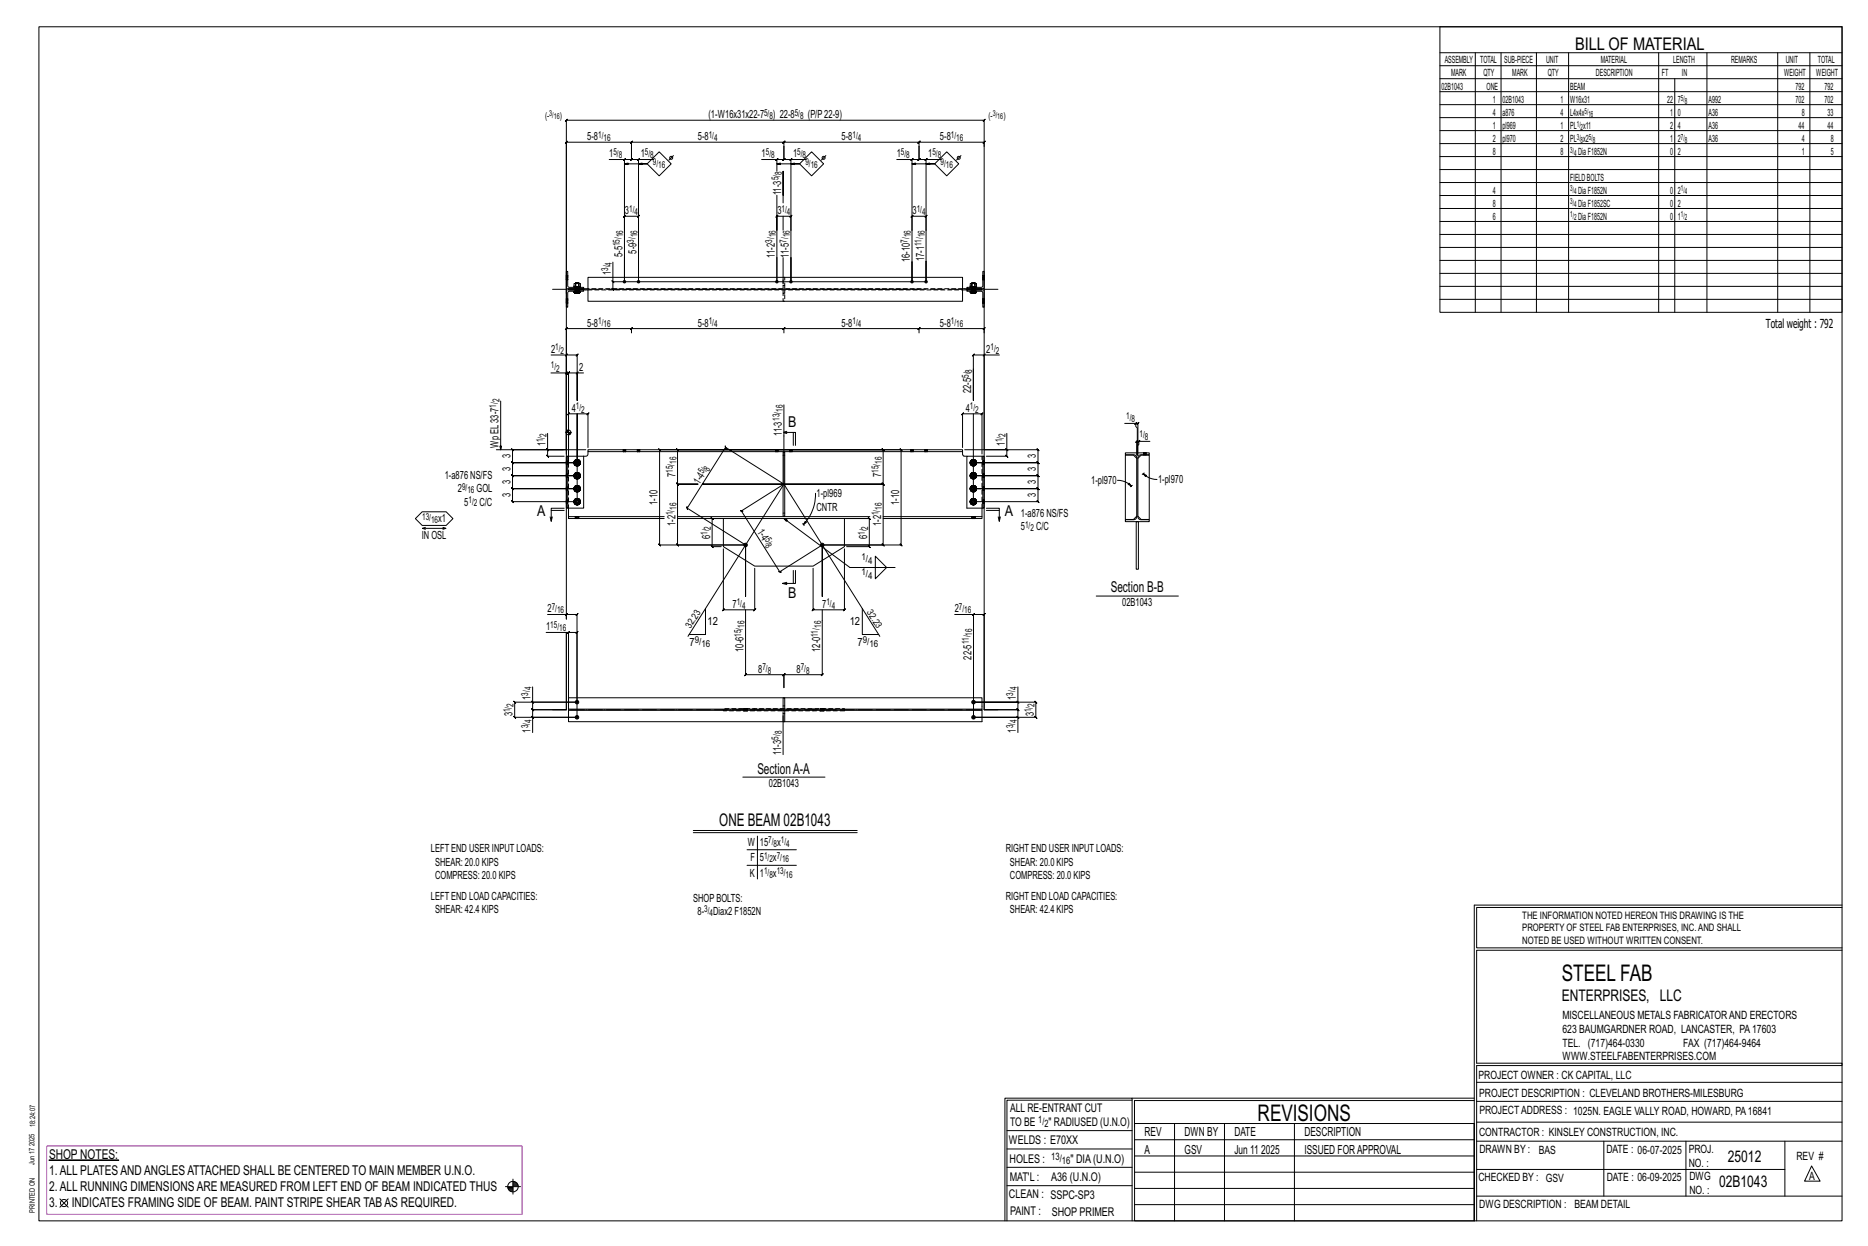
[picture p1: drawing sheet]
<svg xmlns="http://www.w3.org/2000/svg" width="914mm" height="610mm" viewBox="0 0 914 610" stroke-linecap="round" stroke-linejoin="round" font-family="sans-serif">
<g fill="#000" stroke="#000" stroke-width=".49">
<path d="M24 568h34z"/>
<circle cx="306" cy="138" r=".6"/>
<circle cx="313" cy="138" r=".6"/>
<circle cx="380" cy="138" r=".6"/>
<circle cx="387" cy="138" r=".6"/>
<circle cx="446" cy="138" r=".6"/>
<circle cx="453" cy="138" r=".6"/>
<circle cx="365" cy="267" r=".9"/>
<circle cx="402" cy="267" r=".9"/>
<circle cx="282" cy="344" r=".9"/>
<circle cx="282" cy="351" r=".9"/>
<circle cx="477" cy="344" r=".9"/>
<circle cx="477" cy="351" r=".9"/>
</g>
<g fill="none" stroke="#000" stroke-width=".49">
<path d="M19 13h883v584h-883zM705 13h197v140h-197zM705 26h197M705 32h197M705 39h197M722 26v127M735 26v127M752 26v127M768 26v127M812 26v127M820 39v114M836 26v127"/>
<path d="M870 26v127M886 26v127M705 45h197M705 51h197M705 58h197M298 78h8v35v-7h-1l1-1v1h7h-1l1-1v1v7v-35h7M306 78l-1 1 1-1zM309 70l1-1zM309 72v6h1l-1 1v-1h-3M309 72v6v1l1-1h-1h4M309 72l1-3-1 1h-32l1-1-1 1v74M309 70h75h-1l1-1v3"/>
<path d="M313 78l-1 1zM323 74l6 6-6 6-6-6zM330 76l-3 2M373 78h7v6M381 78l-1 1zM384 72v6l-1 1 1-1h-4M384 72v6l-1 1 1-1h3M384 70h66h-1l1-1v3M384 69l-1 1zM388 78l-1 1zM395 78h-8v35M397 74l6 6-6 6-6-6z"/>
<path d="M404 76l-2 2M439 78h7v35M447 78l-1 1zM450 72v6l-1 1 1-1h-4M450 72v6l-1 1 1-1h3M450 70h32h-1l1-1v3M450 69l-1 1zM454 78l-1 1zM461 78h-8v35M463 74l6 6-6 6-5-6zM470 76l-2 2M705 64h197"/>
<path d="M705 70h197M705 77h197M306 80h11h-4M380 96v17v-7l1-1-1 1h7l1-1-1 1v7M380 80h11h-4M383 96v-12v15M446 80h12h-5M705 83h197M705 89h197M705 96h197M306 113v25M380 113v25"/>
<path d="M383 106v7M387 113v25M446 113v-7l1-1-1 1h7l1-1-1 1v7M446 113v25M453 113v25M705 102h197M705 108h197M705 115h197M277 135h.1M277 137h.1M277 133h1v7l8 1h-9zM278 135h.1"/>
<path d="M278 137h.1M283 139h1v1M283 139v-1h-1v1h1v1M288 136h183v11h-183zM300 137l1 1zM300 138v4v-1l1 1h-1h150M306 126v12zM313 124v14zM313 124v-11v25M380 126v12zM383 126v13M453 128v10h-153v-10"/>
<path d="M476 139v-1l2 1v1M476 139h1v1M481 135h.1M481 137h.1M482 135h.1M482 137h.1M705 121h197M705 127h197M705 134h197M277 146h.1M277 148h.1M277 142h9l-8 1v7h-1z"/>
<path d="M278 146h.1M278 148h.1M281 140l3 1zM281 142v1zM281 140v-1h1v1M281 143h1M281 142l1 1M281 142h1v1h-1h1M282 141h.1M282 142h.1M282 142v1M282 143h2h-1"/>
<path d="M282 142h1M283 143l1-1-1 1M283 142l-1 1M283 141h.1M283 142h.1M283 142v1M284 142v1M284 143h-1M288 141h-10v1h10M471 141h10v1h-10M473 142h9v8h-1v-7l-8-1zM473 141l8-1v-7h1v8h-9z"/>
<path d="M475 140l3 1zM475 142v1zM475 140v-1h1v1M475 142l1 1M475 142h1v1h-1h1h-1M476 141h.1M476 142h.1M476 142v1M476 143h2h-1M476 143l2-1-1 1M477 142h-1v1M477 141h.1"/>
<path d="M477 142h.1M477 142v1M478 142v1M478 143h-1M481 146h.1M481 148h.1M482 146h.1M482 148h.1M705 140h197M705 146h197M270 174h7v46M277 174h6h-1l1-1v1v22v-14"/>
<path d="M278 173l-1 1zM309 161l1-1zM309 163l1-3-1 1h-32l1-1-1 1v61M309 161h75h-1l1-1v3M384 161h66h-1l1-1v3M384 160l-1 1zM450 161h32h-1l1-1v3M450 160l-1 1zM481 174l1-1zM482 174h-6l1-1-1 1v22v-15M489 174h-7v46h26l1 1-1-1v6l1 1-1-1h-32h32l1 1-1-1v7v-1l1 1h-1h-32h32v-1l1 1h-1v6l1 1-1-1h-32h32l1 1-1-1v6l1 1-1-1h-32M245 196v24"/>
<path d="M270 182h7v38M277 182v1l1-1zM277 182h9M282 183l1-1zM384 198v39M268 220l1 1zM268 212v8h19M277 212h3M277 211v1M278 211v1M278 210v2M278 210v9"/>
<path d="M279 212v1M279 212h.1M288 219v-17l-1 1 1-1h-10h1l-1 1v-1v20M384 212h5v6M384 212h1M385 211h-1M388 212v6M471 219v-17v1l1-1h-1h10l-1 1 1-1v20M476 202v43zM492 220l1 1zM493 212v8h-21M551 207h5v2h1v14v-5v-1v-1h6"/>
<path d="M555 208l1-1zM556 207h1v1l1-1h-1v16M557 216l1-1-1 1zM557 216h-1l1-1-1 1v7M243 220h34M268 220v3l1 1-1-1h8M276 220h-25h-1l1 1v-1v6h-1l1 1v-1h32h-32h-1l1 1v-1v7l-1-1 1 1h32h-32l-1-1 1 1v6h-1l1 1v-1h32h-32h-1l1 1v-1v6h-1l1 1v-1h32v-43v24M277 223h1v26h-1zM278 223h8M278 220v-38v1l1-1-1 1 1-1h-1v44M281 239h1M281 233h1"/>
<path d="M281 226h1M281 232l1 1M281 234h1M281 227l1 1M282 239l-1 1M282 233h-1M282 226l-1 1M282 239l-1-1v1v1l1-1M282 232h-1v1v1l1-1M282 226l-1-1v1v1h1M282 240l1 1M282 233l1 1"/>
<path d="M282 227l1 1M282 238h-1M282 231l-1 1M282 225h-1M282 234h1M283 238h-1M283 238h1h-1M283 231l-1 1M283 232v-1l1 1h-1M283 225l-1 1M283 225h1l-1 1M283 238l1 1v1"/>
<path d="M283 232l1 1M283 225l1 1v1M283 225h-1M283 240h1h-1M283 233l1 1h-1M283 227h1l-1 1v-1M283 239l1 1M283 233h1v1M283 227h1M284 239l-1 1M284 233l-1 1M284 226l-1 1"/>
<path d="M284 238v1h-1M284 232h-1M284 225v1h-1M284 239h.1M284 232v1M284 226h.1M286 223v26h-8M288 220h183v1h-183zM288 221v2h-2M305 220h.1M305 221h.1M306 220h.1"/>
<path d="M306 221h.1M312 220h.1M312 221h.1M313 220h.1M313 221h.1M380 220h.1M380 221h.1M381 220h.1M381 221h.1M383 221h1v32h-1zM384 237l-21 13h-1h2h-1l19 30h-1h1l20-13v25v-25h39h1l-1-1v1v-47l1 1-1-1h-57h48l1 1-1-1v17v-1l1 1h-1h-48h48v-1l1 1h-1v30v-1l1 1h-1h-30M384 237h-40h40l-29-18v-1v2v-1l-19 30v-1l1 1h-1l29 18v25v-25h-42l-1-1 1 1v-47v1l-1-1h1h61h-52h-1l1 1v-1v17l-1-1 1 1h10h-10l-1-1 1 1v30l-1-1 1 1h33"/>
<path d="M387 220h.1M387 221h.1M388 220h.1M388 221h.1M446 220h.1M446 221h.1M447 220h.1M447 221h.1M453 220h.1M453 221h.1M454 220h.1M454 221h.1"/>
<path d="M471 221v2h2M475 239h.1M475 233h.1M475 226h.1M475 232v1M475 227l1 1M475 234h1M475 226v1M475 239v1M476 226l-1-1v1v1h1M476 232h-1v1v1l1-1M476 239l-1-1v1v1l1-1"/>
<path d="M476 227v1M476 233v1M476 240v1M476 225h-1M476 231l-1 1M476 238h-1M476 227l1 1M476 234h1M476 225v1M476 225h1h1l-1 1M476 231v1M476 232l1-1 1 1h-1"/>
<path d="M476 238h.1M476 238h1h1h-1M477 225l1 1v1M477 232l1 1M477 238l1 1v1M477 225h-1M477 231l-1 1M477 238h-1M477 227h1l-1 1-1-1M477 233l1 1h-1h-1M477 240h1h-1h-1M477 227h1"/>
<path d="M477 233h1v1M477 239l1 1M477 226v1M477 233v1M477 239v1M478 225v1h-1M478 232h-1M478 238v1h-1M478 226h.1M478 232v1M478 239h.1M481 223h1v26h-1z"/>
<path d="M481 223h-8v26h8M493 220v3h-1l1 1v-1h-10M547 235l3 1 4 2M551 222h12l-5 1-1 1v29l1 1h5v1h-12v-1h5v-1v-29v-1l-5-1zM553 236l1 2-2-1zM554 238h-1M554 237v1M556 224l-1-1h-4v31h4l1-1M557 224l2-1h4v31h-4l-2-1M560 232l1 1zM560 232l2 2 4 1M560 232h-1"/>
<path d="M560 222h.1M560 231v1M561 222h.1M203 254l4-4h11l4 4-4 3h-11zM207 258h11l-1 1M208 258h-1l1 1M217 258h1M269 253l1 2M270 250h6M276 249h-6v6v-2M278 249v4M281 245h1"/>
<path d="M281 247h1M281 240h1M282 245l-1 1M282 245l-1-1v1v2l1-1M282 253h.1M282 254h.1M282 246l1 1M282 244h-1M282 240h1M283 244l-1 1M283 244h1l-1 1M283 244l1 1v1"/>
<path d="M283 244h-1M283 246l1 1h-1v-1M283 253h.1M283 254h.1M283 246h1v1M284 245l-1 1M284 244v1h-1M284 245h.1M325 253h-47v1h47M332 253h94M332 254h94M353 254h-4l-1-1 1 1v13h-1l1 1v-1h4"/>
<path d="M354 254v13l15 10h29l15-10v-13M384 254l32 24h22M393 256v1M393 257h1M394 255l1 1-2 1zM399 241a21 21 0 0 1-6 16M414 254h12l-1-1 1 1v13h-1l1 1v-1h-12M432 253h49M475 245h.1M475 240h1M475 247h1M475 245v1"/>
<path d="M476 245l-1-1v1v2l1-1M476 253h.1M476 254h.1M476 246v1M476 244h-1M476 240h1M476 246l1 1M476 244v1M476 244h1h1l-1 1M477 244l1 1v1M477 244h-1M477 246l1 1h-1l-1-1"/>
<path d="M477 253h.1M477 254h.1M477 246h1v1M477 245v1M478 244v1h-1M478 245h.1M481 249v5h-49M483 249h6v6l1-2M483 250h6M489 253v2M556 255h1v23h-1zM354 269v29v1l1-1h-1h15v1l1-1h-1v-20"/>
<path d="M388 279v6M389 279v6h-6l2 1M413 269v29h1l-1 1v-1h-15h1l-1 1v-1v-20M428 272l6 6-6 5zM345 298v12h-8M365 298v6zM385 285h-2M402 298v6zM422 298v12h8M537 292h40M267 309h11v35M268 301h9v2v-244l1-1-1 1h205h-1l1-1v1v288"/>
<path d="M277 301l1-1zM277 301h5l1-1-1 1v50h-30l-1-1 1 1v-7l-1-1 1 1h30v-35h1l-1 1v-1h-4M277 309v38M278 310l1-1zM337 311l47-74 47 74M365 304v26l-1 1 1-1h19l-1 1 1-1v6v-6l-1 1 1-1h18v1l1-1h-1v-26M467 301h10v22M476 301l1-1zM477 301h5h-1l1-1v1v46M261 336v8h21M477 323v28zM498 336v8h-21h30v-1l1 1h-1v7v-1l1 1h-1h-30h21v7"/>
<path d="M260 350l1 1zM260 343l1 1zM261 344v3h-1l1 1v-1h16M277 347h-16h-1l1 1v-1v4M278 347h203v1h-203zM278 348v5h203v-5M278 347v-6h203v6M282 351h-21v7M364 347h.1M364 348h.1M366 347h.1M366 348h.1"/>
<path d="M383 348h1v5h-1zM383 341h1v6h-1zM383 350v19M402 347h.1M402 348h.1M403 347h.1M403 348h.1M482 347h16l1 1-1-1v4M498 343l1 1zM498 350l1 1zM498 344v3l1 1-1-1h-16M364 380h40"/>
<path d="M339 406h81M339 407h81M366 416h24M371 409v21M366 423h24M722 443v154M722 443h180M902 444h-179v20h179M902 465h-179v55h179v1h-179v76M554 538h-61v59M554 537h168M722 538h-167v13"/>
<path d="M723 539h179M723 530h179M493 553h61M555 550h167v47h-167zM555 558h167M575 550v47M599 550v47M634 550v47M723 549h179M723 558h179M785 558v27M825 558v27"/>
<path d="M874 558v27M251 577v7M251 579h2M251 580h3M251 578h2M493 571h61M493 562h61M555 573h167M555 566h167M723 572h151M887 570l4 8h-8zM29 587l4 4"/>
<path d="M33 587l-4 4M247 581h8M249 581h2M249 582h2M250 583h1M492 597v-60h62v60M493 580h61M555 589h167M555 581h167M723 585h179"/>
<circle cx="329" cy="77" r=".7"/>
<circle cx="403" cy="77" r=".7"/>
<circle cx="469" cy="77" r=".7"/>
<circle cx="278" cy="212" r="1.2"/>
<circle cx="31" cy="589" r="1.8"/>
<circle cx="251" cy="581" r="2.6"/>
</g>
<path d="M23 561h233v33h-233z" fill="none" stroke="#f0f" stroke-width=".5"/>
<g fill="none" stroke="#000" stroke-width=".49" stroke-dasharray="2 1.4">
<path d="M277 136h1M277 135h1M277 135h.1M277 137h.1M277 137h1M277 136l1 1M278 135h-1M278 135h.1M278 136h-1h1M282 139v-1M282 139h1M282 139h.1"/>
<path d="M282 138h1M283 139h.1M283 138v1M283 139v1zM383 136h1v4h-1zM383 140v1M476 139v-1M476 139h1M476 139h.1M476 138h1M477 139h.1M477 138v1"/>
<path d="M477 139v1zM481 137h.1M481 136h1l-1-1M481 137h1M482 135h-1M482 136h-1M482 137h-1M482 137h.1M482 135h.1M482 136l-1-1M277 147h1M277 146h1"/>
<path d="M277 146h.1M277 148h.1M277 148h1M277 147l1 1M278 146h-1M278 146h.1M278 147h-1l1 1M281 142v1zM281 143h1M281 140h1h-1v-1h1v1v-1v1h1h-1M281 143h.1M281 142l1 1"/>
<path d="M281 142h1M282 143h-1h1h-1h1M282 141h.1M282 141v1M282 142h.1M282 141v1zM282 143h.1M282 141h-1l1-1M282 141h1M282 140h1M282 142v-1M282 142v1"/>
<path d="M282 142v1zM282 143h1zM282 143h1M282 141l1 1zM282 141h1zM283 142v-1M283 141h.1M283 142v1zM283 142l-1 1M283 143h-1M283 143l-1-1 1 1M283 142h.1"/>
<path d="M283 142l1 1M283 142v1M283 143h.1M283 142h1M283 141h1M283 140h1M283 140h1h-1v-1h1v1M283 141v1zM283 143h1M284 142v1h-1zM284 141h.1M284 140v1"/>
<path d="M284 143h-1zM284 143h.1M284 142v1M288 142h183M383 143h1v4h-1zM383 142v1M384 143v-1M384 141v-1M471 141h-183M475 142v1zM475 143h.1M475 140h1h-1v-1h1v1v-1v1h1h-1"/>
<path d="M475 142l1 1M475 142h1M475 143h1h-1h1M476 141h.1M476 141v1M476 142h.1M476 141v1zM476 143h.1M476 141h-1l1-1M476 141h1M476 140h1M476 142v-1"/>
<path d="M476 142v1M476 142v1zM476 143h1M476 142l1-1M476 142l1 1zM476 143v-1l1 1M476 142l2 1M477 142v-1M477 142v1M477 141h.1M477 143h.1M477 142h.1"/>
<path d="M477 142h1M477 141h1M477 140h1M477 140h1h-1v-1h1v1M477 141v1zM477 143h1M478 142v1h-1zM478 141h.1M478 140v1M478 143h-1zM478 143h.1M478 142v1"/>
<path d="M481 148h.1M481 147h1h-1M481 148h1M482 146h-1M482 147h-1M482 148h-1M482 148h.1M482 146h.1M482 147l-1-1M277 240h1zM277 240h.1M277 239l1 1"/>
<path d="M277 239h1M277 238h1M277 234h1zM277 234v-1M277 233l1 1M277 233h1M277 232h1M277 227h1zM277 227h.1M277 227h1M277 226h1M278 239h-1l1 1"/>
<path d="M278 233h-1h1M278 227l-1-1 1 1M278 223v26M281 239v1zM281 233h.1M281 226v1zM281 239l1-1-1 1 1 1-1-1h1M281 233l1-2-1 2 1 1-1-1h1M281 226l1-1-1 1 1 2-1-2h1M281 238v1zM281 240h.1M281 232v1z"/>
<path d="M281 233v1zM281 226h.1M281 227v1zM281 240l1-1M281 239h1M281 233h1M281 232l1 1M281 227l1-1M281 226h1M281 238h.1M281 238h1zM281 232h.1"/>
<path d="M281 234h1zM281 232l1-1zM281 225v1zM281 228h1zM281 225h1zM281 238h1M281 234h1M281 232l1-1M281 227l1 1zM281 227l1 1M281 225h1M282 239v1"/>
<path d="M282 239v-1M282 233v1M282 232h.1M282 227h.1M282 226v-1M282 239h.1M282 233h.1M282 226v1zM282 238h1zM282 234h1zM282 231h1zM282 228h1z"/>
<path d="M282 225h1zM282 238h-1v1v1h1M282 232h-1v1v-1v1v1v-1v1l1-1M282 226l-1-1v1v1h1M282 239v1zM282 239v-1zM282 232v1zM282 226h.1M282 238l1-1zM282 240h1zM282 234h1h-1h1h-1zM282 233l1 1z"/>
<path d="M282 232h1zM282 227l1 1h-1h1h-1zM282 227h1zM282 226h1zM283 238h-1h1h-1h1M283 240h.1M283 238h.1M283 237v1zM283 231h-1h1h-1l1 1M283 234h.1M283 234v-1zM283 232h.1"/>
<path d="M283 231v1zM283 231h.1M283 225h-1h1h-1h1M283 228h.1M283 227v1M283 227h.1M283 226h.1M283 225h.1M283 240v-1zM283 238v1zM283 234v-1M283 233h.1"/>
<path d="M283 225v1M283 238h1zM283 238h1M283 234h1zM283 234h1M283 231l1 1zM283 231l1 1M283 228l1-1zM283 228l1-1M283 225h1zM283 225h1M283 228h1z"/>
<path d="M283 239h.1M283 232v1zM283 238l1 1zM283 231l1 2zM283 225l1 1zM283 226v1zM283 239l1 1M283 239h1v-1M283 233h1v1M283 232h1M283 227h1M283 226h1v-1"/>
<path d="M284 238h-1l1 2M284 234v-1M284 232h-1l1 1M284 227v-1M284 225l-1 1 1 1M284 238h.1M284 232h.1M284 225v1zM284 239h.1M284 232v1zM284 232v1M284 226h.1"/>
<path d="M284 240h.1M284 238v1zM284 233v1zM284 227v1zM284 239l-1 1zM284 233l-1 1zM284 226l-1 2zM284 239v1zM284 233h.1M284 226v1zM305 220v1M305 220h.1"/>
<path d="M306 220v1zM306 220l-1 1M306 221h-1M306 220v1M306 220h.1M306 221h.1M306 221v-1M312 220v1M312 220h.1M313 220v1zM313 220l-1 1M313 221h-1"/>
<path d="M313 220v1M313 220h.1M313 221h.1M313 221v-1M380 220v1M380 220h.1M380 220l1 1zM380 221h.1M381 220v1M381 220h.1M381 221h.1M381 221v-1"/>
<path d="M383 223h1M387 220v1M387 220h.1M387 220v1zM387 221h.1M388 220v1M388 220h.1M388 221h.1M388 221v-1M446 220v1M446 220h.1M446 220l1 1z"/>
<path d="M446 221h.1M447 220v1M447 220h.1M447 221h.1M447 221v-1M453 220v1M453 220h.1M453 220l1 1zM453 221h.1M454 220v1M454 220h.1M454 221h.1"/>
<path d="M454 221v-1M475 226v1zM475 233h.1M475 239v1zM475 226l1-1-1 1 1 2-1-2M475 233l1-2-1 2 1 1-1-1M475 239l1-1-1 1 1 1-1-1M475 226h.1M475 227v1zM475 232v1zM475 233v1zM475 238v1z"/>
<path d="M475 240h.1M475 227v-1M475 232v1M475 240v-1M475 239h.1M475 225v1zM475 228h1zM475 225h1zM475 232h.1M475 234h1zM475 232l1-1zM475 238h.1"/>
<path d="M475 238h1zM475 227l1 1zM475 227l1 1M475 225h1M475 234h1M475 232l1-1M475 238h1M476 227h.1M476 226v-1M476 233v1M476 232h.1M476 239v1"/>
<path d="M476 239v-1M476 226v1zM476 233h.1M476 239h.1M476 228h1zM476 225h1zM476 234h1zM476 231h1zM476 238h1zM476 226l-1-1v1v1h1M476 232h-1v1v-1v1v1v-1v1l1-1M476 238h-1v1v1h1"/>
<path d="M476 226h.1M476 232v1zM476 239v1zM476 239v-1zM476 228h.1M476 225h.1M476 234h.1M476 231h.1M476 238v-1zM476 227v1zM476 233v1zM476 240h.1"/>
<path d="M476 238h.1M476 228h1M476 227l1 1M476 227h1zM476 226h1zM476 225h1h-1h1zM476 231v1M476 234h1M476 234l1-1zM476 232h1zM476 231h1h-1h1v1zM476 240h1z"/>
<path d="M476 238h1h-1h1zM476 237l1 1zM477 227h.1M477 226h.1M477 225v1M477 234v-1M477 233h.1M477 232h.1M477 240v-1zM477 238v1zM477 238h.1M477 228l1-1z"/>
<path d="M477 228l1-1M477 225h1zM477 225h1M477 234h1zM477 234h1M477 231l1 1zM477 231l1 1M477 238h1zM477 238h1M477 228h1zM477 232v1zM477 239h.1"/>
<path d="M477 225l1 1zM477 231l1 2zM477 238l1 1zM477 226v1zM477 227h1M477 226h1v-1M477 233h1v1M477 232h1M477 239l1 1M477 239h1v-1M478 227l-1-1M478 225l-1 1 1 1"/>
<path d="M478 234l-1-1M478 232h-1l1 1M478 238h-1l1 2M478 225v1zM478 232h.1M478 238h.1M478 226h.1M478 232v1zM478 232v1M478 239h.1M478 227v1zM478 233v1z"/>
<path d="M478 240h.1M478 238v1zM478 226l-1 2zM478 233l-1 1zM478 239l-1 1zM478 226v1zM478 233h.1M478 239v1zM481 226h1zM481 226h1h-1M481 232h1zM481 232l1 1-1-1"/>
<path d="M481 238h1zM481 239h1l-1-1M482 226h.1M482 226h-1M482 227h-1M482 232h.1M482 232h-1M482 233h-1M482 234h-1M482 238h.1M482 239l-1-1M482 239h-1"/>
<path d="M482 240h-1M560 222h.1M560 222h1zM561 222h.1M277 246h1zM277 246h.1M277 246h1M277 245h1M278 246l-1-1 1 1M281 245v1zM281 245l1-1-1 1 1 2-1-2h1M281 245h.1"/>
<path d="M281 246v1zM281 246l1-1M281 245h1M281 244v1zM281 247h1zM281 244h1zM281 240l1 1zM281 247h1M281 244h1M281 240h1zM281 240h1M282 246h.1"/>
<path d="M282 245v-1M282 253h.1M282 253v1M282 254h.1M282 245v1zM282 247h1zM282 244h1zM282 245l-1-1v1v1v1v-1v1l1-1M282 245h.1M282 254v-1M282 241h1zM282 253v1z"/>
<path d="M282 246l1 1h-1h1h-1zM282 246h1zM282 245h1zM282 240l1 1-1-1 1 1-1-1zM282 254l1-1M282 253h1M283 244h-1h1h-1h1M283 247h.1M283 246v1M283 246h.1M283 245h.1M283 244h.1"/>
<path d="M283 241h.1M283 241v-1zM283 241v-1M283 254v-1M283 244v1M283 247h1zM283 247h1M283 244h1zM283 244h1M283 240h1zM283 240h1M283 241l1-1z"/>
<path d="M283 244l1 1zM283 254h.1M283 245v1zM283 246h1v1M283 245h1v-1M284 247v-2M284 244l-1 1 1 1M284 240v-1M284 244v1zM284 245h.1M284 246v1zM284 245l-1 2z"/>
<path d="M284 245v1zM384 251h-1M475 245v1zM475 245l1-1-1 1 1 2-1-2M475 245h.1M475 246v1zM475 246v-1M475 240l1 1zM475 244v1zM475 247h1zM475 244h1zM475 240h1z"/>
<path d="M475 240h1M475 247h1M475 244h1M476 246h.1M476 245v-1M476 245v1zM476 253h.1M476 253v1M476 247h1zM476 244h1zM476 245l-1-1v1v1v1v-1v1l1-1M476 254h.1"/>
<path d="M476 245h.1M476 241h.1M476 247h.1M476 244h.1M476 254v-1M476 240v1v-1v1v-1zM476 246v1zM476 253l1 1zM476 241h1zM476 241l1-1zM476 241l1-1M476 240h1"/>
<path d="M476 247h1M476 246l1 1M476 246h1zM476 245h1zM476 244h1h-1h1zM477 254v-1M477 253h.1M477 240h.1M477 246h.1M477 245h.1M477 244v1M477 240h1z"/>
<path d="M477 240h1M477 247h1zM477 247h1M477 244h1zM477 244h1M477 241l1-1zM477 244l1 1zM477 245v1zM477 254h.1M477 246h1v1M477 245h1v-1M478 240l-1-1"/>
<path d="M478 247l-1-2M478 244l-1 1 1 1M478 244v1zM478 245h.1M478 246v1zM478 245l-1 2zM478 245v1zM481 249v-26M481 245h1zM481 245h1h-1M482 245h.1M482 245h-1"/>
<path d="M482 246h-1M354 347h59v1h-59zM364 347h.1M364 347v1M364 348h.1M364 348v-1M365 347v1zM365 348v-1M365 348l1-1M365 347h.1M366 348v-1M366 348h.1"/>
<path d="M369 348v-1M383 349h1M384 345h-1M398 347v1M402 347h.1M402 347v1M402 348h.1M402 348v-1M402 347v1zM402 348l1-1M402 347h1M403 348v-1"/>
<path d="M403 348h.1"/>
</g>
<path d="M270 142h219M270 347h219" fill="none" stroke="#000" stroke-width=".49" stroke-dasharray="6.8 1 0 1"/>
<g font-size="11.2">
<text x="764" y="480">STEEL FAB</text>
<text x="616" y="548">REVISIONS</text>
</g>
<g font-size="8.6">
<text x="771" y="24">BILL OF MATERIAL</text>
<text x="352" y="404">ONE BEAM 02B1043</text>
</g>
<g font-size="7.9">
<text x="765" y="490">ENTERPRISES, LLC</text>
<text x="846" y="569">25012</text>
<text x="842" y="581">02B1043</text>
</g>
<g font-size="7.3">
<text x="386" y="209">B</text>
<text x="263" y="253">A</text>
<text x="492" y="253">A</text>
<text x="386" y="293">B</text>
<text x="544" y="290">Section B-B</text>
<text x="371" y="378">SectionA-A</text>
</g>
<g font-size="6.6">
<text x="24" y="567">SHOP NOTES:</text>
<text x="24" y="575">1.ALL PLATESANDANGLESATTACHED SHALL BE CENTERED TO MAIN MEMBER U.N.O.</text>
<text x="24" y="583">2.ALL RUNNING DIMENSIONSARE MEASURED FROM LEFT END OF BEAM INDICATED THUS</text>
<text x="24" y="591">3.</text>
<text x="35" y="591">INDICATES FRAMING SIDE OF BEAM. PAINT STRIPE SHEAR TABAS REQUIRED.</text>
</g>
<g font-size="6.1">
<text x="864" y="161">Total weight : 792</text>
<text x="560" y="556">REV</text>
<text x="580" y="556">DWN BY</text>
<text x="604" y="556">DATE</text>
<text x="639" y="556">DESCRIPTION</text>
<text x="560" y="564">A</text>
<text x="580" y="564">GSV</text>
<text x="604" y="564">Jun 11</text>
<text x="617" y="564">2025</text>
<text x="639" y="564">ISSUED FORAPPROVAL</text>
</g>
<g font-size="5.9">
<text x="494" y="560">WELDS : E70XX</text>
<text x="494" y="569">HOLES :</text>
<text x="524" y="569">&quot; DIA(U.N.O)</text>
<text x="494" y="578">MAT'L :</text>
<text x="515" y="578">A36 (U.N.O)</text>
<text x="494" y="586">CLEAN : SSPC-SP3</text>
<text x="495" y="595">PAINT :</text>
<text x="515" y="595">SHOP PRIMER</text>
</g>
<g font-size="5.8">
<text x="494" y="544">ALL RE-ENTRANT CUT</text>
<text x="494" y="551">TO BE</text>
<text x="513" y="551">&quot; RADIUSED (U.N.O)</text>
</g>
<g font-size="5.6">
<text x="765" y="499">MISCELLANEOUS METALS FABRICATORAND ERECTORS</text>
<text x="765" y="505">623 BAUMGARDNER ROAD, LANCASTER, PA17603</text>
<text x="765" y="512">TEL. (717)464-0330</text>
<text x="824" y="512">FAX (717)464-9464</text>
<text x="765" y="519">WWW.STEELFABENTERPRISES.COM</text>
<text x="724" y="528">PROJECT OWNER : CK CAPITAL, LLC</text>
<text x="724" y="537">PROJECT DESCRIPTION : CLEVELAND BROTHERS-MILESBURG</text>
<text x="724" y="545">PROJECTADDRESS : 1025N. EAGLE VALLY ROAD, HOWARD, PA16841</text>
<text x="724" y="556">CONTRACTOR : KINSLEY CONSTRUCTION, INC.</text>
<text x="724" y="564">DRAWN BY :</text>
<text x="753" y="564">BAS</text>
<text x="786" y="564">DATE : 06-07-2025</text>
<text x="827" y="564">PROJ.</text>
<text x="879" y="568">REV #</text>
<text x="827" y="571">NO. :</text>
<text x="724" y="578">CHECKED BY : GSV</text>
<text x="787" y="578">DATE : 06-09-2025</text>
<text x="827" y="578">DWG</text>
<text x="886" y="578">A</text>
<text x="827" y="584">NO. :</text>
<text x="724" y="591">DWG DESCRIPTION : BEAM DETAIL</text>
</g>
<g font-size="5.5">
<text x="347" y="58">(1-W16x31x22-7</text>
<text x="378" y="58">) 22-8</text>
<text x="395" y="58">(P/P22-9)</text>
<text x="287" y="69">5-8</text>
<text x="342" y="69">5-8</text>
<text x="412" y="69">5-8</text>
<text x="460" y="69">5-8</text>
<text x="298" y="77">1</text>
<text x="314" y="77">1</text>
<text x="373" y="77">1</text>
<text x="388" y="77">1</text>
<text x="439" y="77">1</text>
<text x="454" y="77">1</text>
<text x="382" y="96" transform="rotate(-90 382 96)">11-3</text>
<text x="306" y="105">3</text>
<text x="381" y="105">3</text>
<text x="447" y="105">3</text>
<text x="305" y="126" transform="rotate(-90 305 126)">5-5</text>
<text x="312" y="124" transform="rotate(-90 312 124)">5-9</text>
<text x="379" y="126" transform="rotate(-90 379 126)">11-2</text>
<text x="386" y="126" transform="rotate(-90 386 126)">11-5</text>
<text x="445" y="128" transform="rotate(-90 445 128)">16-10</text>
<text x="452" y="128" transform="rotate(-90 452 128)">17-1</text>
<text x="299" y="135" transform="rotate(-90 299 135)">1</text>
<text x="287" y="160">5-8</text>
<text x="342" y="160">5-8</text>
<text x="412" y="160">5-8</text>
<text x="460" y="160">5-8</text>
<text x="270" y="173">2</text>
<text x="483" y="173">2</text>
<text x="284" y="181">2</text>
<text x="475" y="192" transform="rotate(-90 475 192)">22-5</text>
<text x="280" y="201">4</text>
<text x="473" y="201">4</text>
<text x="383" y="213" transform="rotate(-90 383 213)">11-3</text>
<text x="244" y="219" transform="rotate(-90 244 219)">Wp EL33-7</text>
<text x="267" y="218" transform="rotate(-90 267 218)">1</text>
<text x="492" y="218" transform="rotate(-90 492 218)">1</text>
<text x="250" y="224" transform="rotate(-90 250 224)">3</text>
<text x="507" y="224" transform="rotate(-90 507 224)">3</text>
<text x="250" y="231" transform="rotate(-90 250 231)">3</text>
<text x="331" y="233" transform="rotate(-90 331 233)">7</text>
<text x="431" y="233" transform="rotate(-90 431 233)">7</text>
<text x="507" y="231" transform="rotate(-90 507 231)">3</text>
<text x="218" y="234">1-a876 NS/FS</text>
<text x="250" y="237" transform="rotate(-90 250 237)">3</text>
<text x="342" y="237" transform="rotate(-58 342 237)">1-4</text>
<text x="507" y="237" transform="rotate(-90 507 237)">3</text>
<text x="534" y="237">1-pl970</text>
<text x="567" y="236">1-pl970</text>
<text x="224" y="241">2</text>
<text x="233" y="241">GOL</text>
<text x="250" y="243" transform="rotate(-90 250 243)">3</text>
<text x="400" y="243">1-pl969</text>
<text x="507" y="243" transform="rotate(-90 507 243)">3</text>
<text x="227" y="247">5</text>
<text x="235" y="247">C/C</text>
<text x="322" y="247" transform="rotate(-90 322 247)">1-10</text>
<text x="400" y="250">CNTR</text>
<text x="440" y="247" transform="rotate(-90 440 247)">1-10</text>
<text x="215" y="256">x1</text>
<text x="331" y="257" transform="rotate(-90 331 257)">1-2</text>
<text x="431" y="257" transform="rotate(-90 431 257)">1-2</text>
<text x="500" y="253">1-a876 NS/FS</text>
<text x="206" y="264">IN OSL</text>
<text x="348" y="264" transform="rotate(-90 348 264)">6</text>
<text x="371" y="260" transform="rotate(58 371 260)">1-4</text>
<text x="425" y="264" transform="rotate(-90 425 264)">6</text>
<text x="500" y="259">5</text>
<text x="507" y="259">C/C</text>
<text x="268" y="300">2</text>
<text x="359" y="297">7</text>
<text x="402" y="297">7</text>
<text x="467" y="300">2</text>
<text x="549" y="297">02B1043</text>
<text x="346" y="306">12</text>
<text x="416" y="306">12</text>
<text x="267" y="308">1</text>
<text x="338" y="316">7</text>
<text x="420" y="316">7</text>
<text x="364" y="319" transform="rotate(-90 364 319)">10-6</text>
<text x="402" y="319" transform="rotate(-90 402 319)">12-0</text>
<text x="476" y="323" transform="rotate(-90 476 323)">22-5</text>
<text x="371" y="329">8</text>
<text x="390" y="329">8</text>
<text x="260" y="342" transform="rotate(-90 260 342)">1</text>
<text x="497" y="342" transform="rotate(-90 497 342)">1</text>
<text x="251" y="350" transform="rotate(-90 251 350)">3</text>
<text x="506" y="350" transform="rotate(-90 506 350)">3</text>
<text x="260" y="358" transform="rotate(-90 260 358)">1</text>
<text x="497" y="358" transform="rotate(-90 497 358)">1</text>
<text x="382" y="369" transform="rotate(-90 382 369)">11-3</text>
<text x="376" y="385">02B1043</text>
<text x="366" y="414">W</text>
<text x="372" y="414">15</text>
<text x="380" y="414">x</text>
<text x="211" y="417">LEFT END USER INPUT LOADS:</text>
<text x="492" y="417">RIGHT END USER INPUT LOADS:</text>
<text x="213" y="424">SHEAR: 20.0 KIPS</text>
<text x="367" y="421">F</text>
<text x="372" y="421">5</text>
<text x="378" y="421">x</text>
<text x="494" y="424">SHEAR: 20.0 KIPS</text>
<text x="213" y="430">COMPRESS: 20.0 KIPS</text>
<text x="367" y="429">K</text>
<text x="372" y="429">1</text>
<text x="378" y="429">x</text>
<text x="494" y="430">COMPRESS: 20.0 KIPS</text>
<text x="211" y="440">LEFT END LOAD CAPACITIES:</text>
<text x="339" y="441">SHOPBOLTS:</text>
<text x="492" y="440">RIGHT END LOAD CAPACITIES:</text>
<text x="213" y="447">SHEAR: 42.4 KIPS</text>
<text x="341" y="448">8-</text>
<text x="349" y="448">Diax2 F1852N</text>
<text x="494" y="447">SHEAR: 42.4 KIPS</text>
</g>
<g font-size="5">
<text x="745" y="450">THE INFORMATION NOTED HEREON THIS DRAWING IS THE</text>
<text x="745" y="456">PROPERTY OF STEEL FAB ENTERPRISES, INC.AND SHALL</text>
<text x="745" y="462">NOTED BE USED WITHOUT WRITTEN CONSENT.</text>
<text x="508" y="550">1/</text>
<text x="511" y="551">2</text>
<text x="515" y="568">13/</text>
<text x="520" y="570">16</text>
</g>
<g font-size="4.9">
<text x="707" y="31">ASSEMBLY</text>
<text x="725" y="31">TOTAL</text>
<text x="736" y="31">SUB-PIECE</text>
<text x="757" y="31">UNIT</text>
<text x="784" y="31">MATERIAL</text>
<text x="819" y="31">LENGTH</text>
<text x="847" y="31">REMARKS</text>
<text x="874" y="31">UNIT</text>
<text x="890" y="31">TOTAL</text>
<text x="710" y="37">MARK</text>
<text x="726" y="37">QTY</text>
<text x="740" y="37">MARK</text>
<text x="758" y="37">QTY</text>
<text x="781" y="37">DESCRIPTION</text>
<text x="814" y="37">FT</text>
<text x="823" y="37">IN</text>
<text x="873" y="37">WEIGHT</text>
<text x="889" y="37">WEIGHT</text>
<text x="706" y="44">02B1043</text>
<text x="728" y="44">ONE</text>
<text x="769" y="44">BEAM</text>
<text x="879" y="44">792</text>
<text x="893" y="44">792</text>
<text x="731" y="50">1</text>
<text x="736" y="50">02B1043</text>
<text x="764" y="50">1</text>
<text x="769" y="50">W16x31</text>
<text x="816" y="50">22</text>
<text x="821" y="50">7</text>
<text x="836" y="50">A992</text>
<text x="879" y="50">702</text>
<text x="893" y="50">702</text>
<text x="731" y="57">4</text>
<text x="736" y="57">a876</text>
<text x="764" y="57">4</text>
<text x="769" y="57">L4x4x</text>
<text x="818" y="57">1</text>
<text x="821" y="57">0</text>
<text x="836" y="57">A36</text>
<text x="882" y="57">8</text>
<text x="895" y="57">33</text>
<text x="731" y="63">1</text>
<text x="736" y="63">pl969</text>
<text x="764" y="63">1</text>
<text x="769" y="63">PL x11</text>
<text x="818" y="63">2</text>
<text x="821" y="63">4</text>
<text x="836" y="63">A36</text>
<text x="880" y="63">44</text>
<text x="895" y="63">44</text>
<text x="731" y="69">2</text>
<text x="736" y="69">pl970</text>
<text x="764" y="69">2</text>
<text x="769" y="69">PL x2</text>
<text x="818" y="69">1</text>
<text x="821" y="69">2</text>
<text x="836" y="69">A36</text>
<text x="882" y="69">4</text>
<text x="896" y="69">8</text>
<text x="731" y="76">8</text>
<text x="764" y="76">8</text>
<text x="772" y="76">DiaF1852N</text>
<text x="818" y="76">0</text>
<text x="821" y="76">2</text>
<text x="882" y="76">1</text>
<text x="896" y="76">5</text>
<text x="769" y="88">FIELDBOLTS</text>
<text x="731" y="95">4</text>
<text x="772" y="95">DiaF1852N</text>
<text x="818" y="95">0</text>
<text x="821" y="95">2</text>
<text x="731" y="101">8</text>
<text x="772" y="101">DiaF1852SC</text>
<text x="818" y="101">0</text>
<text x="821" y="101">2</text>
<text x="731" y="107">6</text>
<text x="772" y="107">DiaF1852N</text>
<text x="818" y="107">0</text>
<text x="821" y="107">1</text>
</g>
<g font-size="4.7">
<text x="267" y="58">(-</text>
<text x="274" y="58">)</text>
<text x="374" y="57">5/</text>
<text x="377" y="58">8</text>
<text x="389" y="57">5/</text>
<text x="392" y="58">8</text>
<text x="484" y="58">(-</text>
<text x="491" y="58">)</text>
<text x="293" y="67">1/</text>
<text x="295" y="69">16</text>
<text x="347" y="67">1/</text>
<text x="350" y="69">4</text>
<text x="417" y="67">1/</text>
<text x="420" y="69">4</text>
<text x="465" y="67">1/</text>
<text x="468" y="69">16</text>
<text x="300" y="76">5/</text>
<text x="303" y="77">8</text>
<text x="316" y="76">5/</text>
<text x="318" y="77">8</text>
<text x="375" y="76">5/</text>
<text x="377" y="77">8</text>
<text x="390" y="76">5/</text>
<text x="393" y="77">8</text>
<text x="441" y="76">5/</text>
<text x="444" y="77">8</text>
<text x="456" y="76">5/</text>
<text x="459" y="77">8</text>
<text x="320" y="81">9/</text>
<text x="322" y="82">16</text>
<text x="394" y="81">9/</text>
<text x="397" y="82">16</text>
<text x="460" y="81">9/</text>
<text x="463" y="82">16</text>
<text x="381" y="88" transform="rotate(-90 381 88)">5/</text>
<text x="383" y="86" transform="rotate(-90 383 86)">8</text>
<text x="308" y="104">1/</text>
<text x="311" y="105">4</text>
<text x="383" y="104">1/</text>
<text x="385" y="105">4</text>
<text x="449" y="104">1/</text>
<text x="451" y="105">4</text>
<text x="305" y="116" transform="rotate(-90 305 116)">16</text>
<text x="310" y="119" transform="rotate(-90 310 119)">3/</text>
<text x="312" y="116" transform="rotate(-90 312 116)">16</text>
<text x="378" y="119" transform="rotate(-90 378 119)">3/</text>
<text x="380" y="116" transform="rotate(-90 380 116)">16</text>
<text x="385" y="119" transform="rotate(-90 385 119)">7/</text>
<text x="387" y="116" transform="rotate(-90 387 116)">16</text>
<text x="444" y="119" transform="rotate(-90 444 119)">7/</text>
<text x="446" y="116" transform="rotate(-90 446 116)">16</text>
<text x="453" y="116" transform="rotate(-90 453 116)">16</text>
<text x="303" y="120" transform="rotate(-90 303 120)">15/</text>
<text x="451" y="120" transform="rotate(-90 451 120)">11/</text>
<text x="299" y="130" transform="rotate(-90 299 130)">4</text>
<text x="298" y="133" transform="rotate(-90 298 133)">3/</text>
<text x="293" y="159">1/</text>
<text x="295" y="160">16</text>
<text x="347" y="159">1/</text>
<text x="350" y="160">4</text>
<text x="417" y="159">1/</text>
<text x="420" y="160">4</text>
<text x="465" y="159">1/</text>
<text x="468" y="160">16</text>
<text x="272" y="171">1/</text>
<text x="274" y="173">2</text>
<text x="485" y="171">1/</text>
<text x="487" y="173">2</text>
<text x="270" y="180">1/</text>
<text x="272" y="182">2</text>
<text x="474" y="185" transform="rotate(-90 474 185)">5/</text>
<text x="476" y="182" transform="rotate(-90 476 182)">8</text>
<text x="245" y="197" transform="rotate(-90 245 197)">2</text>
<text x="243" y="200" transform="rotate(-90 243 200)">1/</text>
<text x="282" y="200">1/</text>
<text x="285" y="202">2</text>
<text x="383" y="202" transform="rotate(-90 383 202)">16</text>
<text x="475" y="200">1/</text>
<text x="477" y="202">2</text>
<text x="381" y="206" transform="rotate(-90 381 206)">13/</text>
<text x="551" y="205">1/</text>
<text x="554" y="207">8</text>
<text x="267" y="214" transform="rotate(-90 267 214)">2</text>
<text x="492" y="214" transform="rotate(-90 492 214)">2</text>
<text x="558" y="214">1/</text>
<text x="560" y="215">8</text>
<text x="266" y="216" transform="rotate(-90 266 216)">1/</text>
<text x="491" y="216" transform="rotate(-90 491 216)">1/</text>
<text x="331" y="227" transform="rotate(-90 331 227)">16</text>
<text x="432" y="227" transform="rotate(-90 432 227)">16</text>
<text x="329" y="231" transform="rotate(-90 329 231)">15/</text>
<text x="344" y="232" transform="rotate(-58 344 232)">5/</text>
<text x="347" y="231" transform="rotate(-58 347 231)">8</text>
<text x="430" y="231" transform="rotate(-90 430 231)">15/</text>
<text x="226" y="240">9/</text>
<text x="229" y="241">16</text>
<text x="229" y="246">1/</text>
<text x="232" y="248">2</text>
<text x="331" y="250" transform="rotate(-90 331 250)">16</text>
<text x="432" y="250" transform="rotate(-90 432 250)">16</text>
<text x="207" y="254">13/</text>
<text x="211" y="256">16</text>
<text x="329" y="252" transform="rotate(-90 329 252)">1/</text>
<text x="430" y="252" transform="rotate(-90 430 252)">1/</text>
<text x="346" y="262" transform="rotate(-90 346 262)">1/</text>
<text x="348" y="259" transform="rotate(-90 348 259)">2</text>
<text x="423" y="262" transform="rotate(-90 423 262)">1/</text>
<text x="425" y="259" transform="rotate(-90 425 259)">2</text>
<text x="502" y="258">1/</text>
<text x="504" y="260">2</text>
<text x="374" y="267" transform="rotate(58 374 267)">8</text>
<text x="374" y="264" transform="rotate(58 374 264)">5/</text>
<text x="422" y="274">1/</text>
<text x="425" y="276">4</text>
<text x="422" y="281">1/</text>
<text x="425" y="283">4</text>
<text x="270" y="298">7/</text>
<text x="361" y="296">1/</text>
<text x="363" y="298">4</text>
<text x="405" y="296">1/</text>
<text x="407" y="298">4</text>
<text x="424" y="299" transform="rotate(58 424 299)">32.23</text>
<text x="469" y="298">7/</text>
<text x="273" y="300">16</text>
<text x="472" y="300">16</text>
<text x="269" y="307">15/</text>
<text x="274" y="309">16</text>
<text x="338" y="308" transform="rotate(-58 338 308)">32.23</text>
<text x="363" y="311" transform="rotate(-90 363 311)">15/</text>
<text x="364" y="307" transform="rotate(-90 364 307)">16</text>
<text x="400" y="311" transform="rotate(-90 400 311)">11/</text>
<text x="402" y="307" transform="rotate(-90 402 307)">16</text>
<text x="476" y="311" transform="rotate(-90 476 311)">16</text>
<text x="340" y="315">9/</text>
<text x="343" y="316">16</text>
<text x="422" y="315">9/</text>
<text x="426" y="316">16</text>
<text x="474" y="315" transform="rotate(-90 474 315)">11/</text>
<text x="373" y="328">7/</text>
<text x="376" y="330">8</text>
<text x="392" y="328">7/</text>
<text x="395" y="330">8</text>
<text x="258" y="340" transform="rotate(-90 258 340)">3/</text>
<text x="260" y="338" transform="rotate(-90 260 338)">4</text>
<text x="496" y="340" transform="rotate(-90 496 340)">3/</text>
<text x="498" y="338" transform="rotate(-90 498 338)">4</text>
<text x="251" y="346" transform="rotate(-90 251 346)">2</text>
<text x="506" y="346" transform="rotate(-90 506 346)">2</text>
<text x="250" y="348" transform="rotate(-90 250 348)">1/</text>
<text x="260" y="354" transform="rotate(-90 260 354)">4</text>
<text x="498" y="354" transform="rotate(-90 498 354)">4</text>
<text x="505" y="348" transform="rotate(-90 505 348)">1/</text>
<text x="258" y="356" transform="rotate(-90 258 356)">3/</text>
<text x="383" y="359" transform="rotate(-90 383 359)">8</text>
<text x="496" y="356" transform="rotate(-90 496 356)">3/</text>
<text x="381" y="362" transform="rotate(-90 381 362)">5/</text>
<text x="376" y="413">7/</text>
<text x="382" y="413">1/</text>
<text x="379" y="414">8</text>
<text x="385" y="414">4</text>
<text x="374" y="420">1/</text>
<text x="377" y="422">2</text>
<text x="380" y="420">7/</text>
<text x="383" y="422">16</text>
<text x="374" y="428">1/</text>
<text x="377" y="429">8</text>
<text x="380" y="428">13/</text>
<text x="385" y="429">16</text>
<text x="345" y="446">3/</text>
<text x="347" y="448">4</text>
</g>
<g font-size="4.2">
<text x="823" y="49">5/</text>
<text x="825" y="51">8</text>
<text x="776" y="56">5/</text>
<text x="778" y="57">16</text>
<text x="772" y="62">1/</text>
<text x="774" y="63">2</text>
<text x="772" y="68">3/</text>
<text x="774" y="70">8</text>
<text x="778" y="68">5/</text>
<text x="780" y="70">8</text>
<text x="823" y="68">7/</text>
<text x="825" y="70">8</text>
<text x="769" y="75">3/</text>
<text x="770" y="76">4</text>
<text x="769" y="94">3/</text>
<text x="770" y="95">4</text>
<text x="823" y="94">1/</text>
<text x="825" y="95">4</text>
<text x="769" y="100">3/</text>
<text x="770" y="101">4</text>
<text x="769" y="106">1/</text>
<text x="770" y="108">2</text>
<text x="823" y="106">1/</text>
<text x="825" y="108">2</text>
</g>
<g font-size="4">
<text x="269" y="57">3/</text>
<text x="271" y="58">16</text>
<text x="486" y="57">3/</text>
<text x="488" y="58">16</text>
</g>
<g font-size="3.7">
<text x="17" y="551" transform="rotate(-90 17 551)">18:24:07</text>
<text x="17" y="561" transform="rotate(-90 17 561)">2025</text>
<text x="17" y="570" transform="rotate(-90 17 570)">Jun 17</text>
<text x="17" y="593" transform="rotate(-90 17 593)">PRINTED ON</text>
</g>
</svg>
